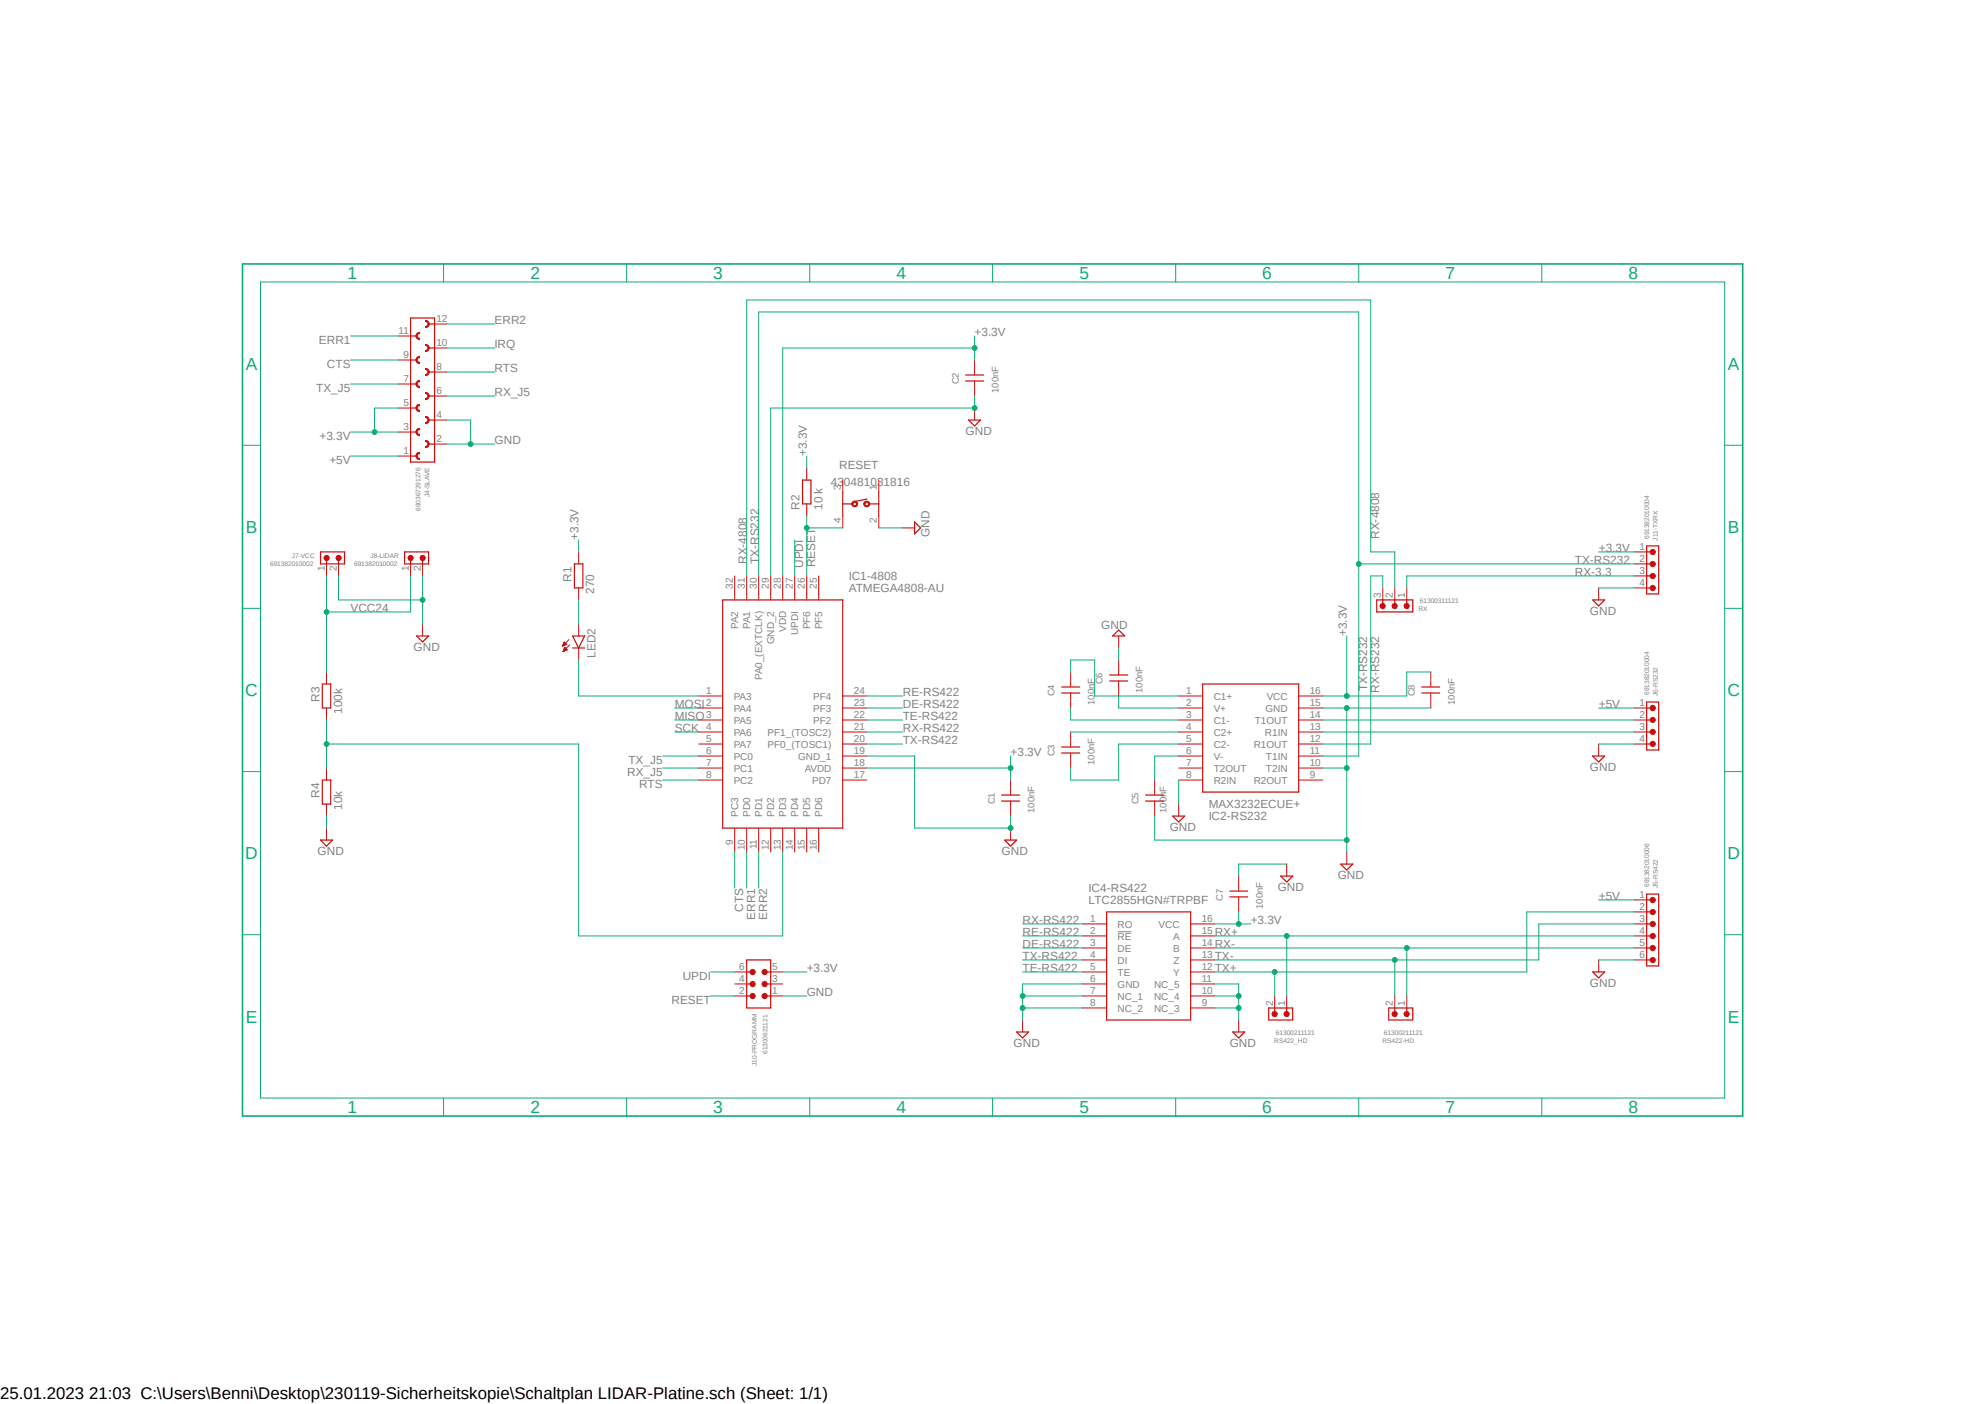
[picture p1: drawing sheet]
<svg xmlns="http://www.w3.org/2000/svg" width="420mm" height="297mm" viewBox="0 0 420 297" stroke-linecap="round" stroke-linejoin="round" font-family="sans-serif">
<path d="M51 55.5l318.1 181M369.1 55.5l-318.1 181" fill="none" stroke="#fff" stroke-width=".21"/>
<path d="M236.5 197.1h2.9" fill="none" stroke="#808080" stroke-width=".21"/>
<g fill="none" stroke="#c90d0c" stroke-width=".25">
<path d="M204.3 79.3h3.8M204.3 80.6h3.8M204.9 88.9h2.6l-1.3 1.2zM121.5 119.3h1.8v5.1h-1.8zM169.8 101.6h1.8v5h-1.8zM178.3 104.1v5M178.3 106.6h2M183.4 105.6l-2.8 .5M183.9 106.6h2M185.9 104.1v5M193.5 110.4l1.3 1.3-1.3 1.2zM121.2 134.5h2.5l-1.3 2.6z"/>
<path d="M121.2 137.1h2.5M152.9 126.9h25.4v48.3h-25.4zM224.6 158h3.8M224.6 159.3h3.8M224.6 145.3h3.8M224.6 146.6h3.8M234.8 142.8h3.8M234.8 144.1h3.8M254.5 144.7h20.3v22.9h-20.3zM337 159.9h2.5l-1.3 1.3zM211.9 168.2h3.8M211.9 169.5h3.8"/>
<path d="M212.6 177.7h2.5l-1.3 1.3zM242.4 168.2h3.8M242.4 169.5h3.8M283.7 182.8h2.5l-1.3 1.3zM337 205.6h2.5l-1.3 1.3z"/>
</g>
<g fill="none" stroke="#c90d0c" stroke-width=".21">
<path d="M206.2 76.2v3.1M170.7 99v2.6M206.2 80.6v3.2M206.2 86.3v2.6M122.4 116.8v2.5M170.7 106.6v2.5M178.3 101.6v2.5M178.3 109.1v2.6M185.9 101.6v2.5M185.9 109.1v2.6M191 111.7h2.5M119 136.7h.1"/>
<path d="M119 136.6h.3M119.1 136.5h.4M119.1 136.4h.6M119.1 137.8h.1M119.2 136.3h.7M119.2 137.8h.2M119.2 136.2h.6M119.2 137.6h.4M119.3 136.1h.4M119.3 137.5h.5M119.3 136.1h.3M119.3 136h.2"/>
<path d="M119.3 137.5h.7M119.3 135.9h.1M119.3 137.4h.6M119.4 137.3h.4M119.4 137.2h.4M119.4 137.1h.3M119.5 137h.1M119.9 136.3l-.5-.5-.4 .9M119.9 136.3l-.9 .4M120 137.5l-.5-.6-.4 .9M120 137.5l-.9 .3M120.4 135.3l-1.4 1.4"/>
<path d="M120.5 136.4l-1.4 1.4M122.4 124.4v2.5M122.4 132v2.5M122.4 137.1v2.5M155.4 121.8v5.1M158 121.8v5.1M160.5 121.8v5.1M163.1 121.8v5.1M165.6 121.8v5.1M168.1 121.8v5.1M170.7 121.8v5.1M173.2 121.8v5.1"/>
<path d="M236.7 139.6v3.2M147.8 147.2h5.1M147.8 149.8h5.1M147.8 152.3h5.1M147.8 154.9h5.1M147.8 157.4h5.1M147.8 159.9h5.1M178.3 147.2h5.1M178.3 149.8h5.1M178.3 152.3h5.1M178.3 154.9h5.1M178.3 157.4h5.1"/>
<path d="M178.3 159.9h5.1M226.5 142.2v3.1M226.5 146.6v3.2M226.5 154.9v3.1M226.5 159.3v3.2M236.7 144.1v3.1M249.4 147.2h5.1M249.4 149.8h5.1M249.4 152.3h5.1M249.4 154.9h5.1M249.4 157.4h5.1M249.4 159.9h5.1"/>
<path d="M274.8 147.2h5.1M274.8 149.8h5.1M274.8 152.3h5.1M274.8 154.9h5.1M274.8 157.4h5.1M274.8 159.9h5.1M338.2 157.4v2.5M147.8 162.5h5.1M147.8 165h5.1M155.4 175.2v5.1M158 175.2v5.1M160.5 175.2v5.1"/>
<path d="M163.1 175.2v5.1M165.6 175.2v5.1M168.1 175.2v5.1M170.7 175.2v5.1M173.2 175.2v5.1M178.3 162.5h5.1M178.3 165h5.1M213.8 165v3.1M213.8 169.5v3.1M213.8 175.2v2.5M244.3 165v3.1M244.3 169.5v3.1"/>
<path d="M249.4 162.5h5.1M249.4 165h5.1M274.8 162.5h5.1M274.8 165h5.1M284.9 180.3v2.5M338.2 203.1v2.5"/>
</g>
<path d="M180.3 106.3a.64 .64 0 0 1 1-.1 .64 .64 0 0 1-.2 1 .64 .64 0 0 1-.9-.6h.3l.1-.3a.37 .37 0 0 1 .5 .1 .37 .37 0 0 1-.1 .5h-.4l-.1-.3h-.3z" fill-rule="evenodd" fill="#c90d0c"/>
<path d="M180.3 106.3a.64 .64 0 0 1 1-.1 .64 .64 0 0 1-.2 1 .64 .64 0 0 1-.9-.6h.3l.1-.3a.37 .37 0 0 1 .5 .1 .37 .37 0 0 1-.1 .5h-.4l-.1-.3h-.3z" fill="none" stroke="#c90d0c" stroke-width=".21"/>
<path d="M182.8 106.3a.64 .64 0 0 1 1.1-.1 .64 .64 0 0 1-.3 1 .64 .64 0 0 1-.8-.6h.2l.2-.3a.37 .37 0 0 1 .5 .1 .37 .37 0 0 1-.1 .5h-.4l-.2-.3h-.2z" fill-rule="evenodd" fill="#c90d0c"/>
<path d="M182.8 106.3a.64 .64 0 0 1 1.1-.1 .64 .64 0 0 1-.3 1 .64 .64 0 0 1-.8-.6h.2l.2-.3a.37 .37 0 0 1 .5 .1 .37 .37 0 0 1-.1 .5h-.4l-.2-.3h-.2zM269.7 210.7v2.5M272.2 210.7v2.5" fill="none" stroke="#c90d0c" stroke-width=".21"/>
<path d="M268.4 213.2h5.1v2.6h-5.1zM269.7 213.2v1.3M272.2 213.2v1.3" fill="none" stroke="#c90d0c" stroke-width=".25"/>
<circle cx="272.2" cy="214.5" r=".57" fill="#c90d0c"/>
<circle cx="272.2" cy="214.5" r=".57" fill="none" stroke="#c90d0c" stroke-width=".21"/>
<circle cx="269.7" cy="214.5" r=".57" fill="#c90d0c"/>
<g fill="none" stroke="#c90d0c" stroke-width=".21">
<path d="M295.1 210.7v2.5M297.6 210.7v2.5"/>
<circle cx="269.7" cy="214.5" r=".57"/>
</g>
<path d="M293.8 213.2h5.1v2.6h-5.1zM295.1 213.2v1.3M297.6 213.2v1.3" fill="none" stroke="#c90d0c" stroke-width=".25"/>
<circle cx="297.6" cy="214.5" r=".57" fill="#c90d0c"/>
<circle cx="297.6" cy="214.5" r=".57" fill="none" stroke="#c90d0c" stroke-width=".21"/>
<circle cx="295.1" cy="214.5" r=".57" fill="#c90d0c"/>
<g fill="none" stroke="#c90d0c" stroke-width=".21">
<path d="M155.4 210.7h2.6M155.4 208.2h2.6M155.4 205.6h2.6M163.1 210.7h2.5M163.1 208.2h2.5M163.1 205.6h2.5"/>
<circle cx="295.1" cy="214.5" r=".57"/>
</g>
<path d="M158 203.1h5.1v10.1h-5.1zM158 210.7h1.3M158 208.2h1.3M158 205.6h1.3M161.8 210.7h1.3M161.8 208.2h1.3M161.8 205.6h1.3" fill="none" stroke="#c90d0c" stroke-width=".25"/>
<circle cx="161.8" cy="210.7" r=".57" fill="#c90d0c"/>
<circle cx="161.8" cy="210.7" r=".57" fill="none" stroke="#c90d0c" stroke-width=".21"/>
<circle cx="159.2" cy="210.7" r=".57" fill="#c90d0c"/>
<circle cx="159.2" cy="210.7" r=".57" fill="none" stroke="#c90d0c" stroke-width=".21"/>
<circle cx="161.8" cy="208.2" r=".57" fill="#c90d0c"/>
<circle cx="161.8" cy="208.2" r=".57" fill="none" stroke="#c90d0c" stroke-width=".21"/>
<circle cx="159.2" cy="208.2" r=".57" fill="#c90d0c"/>
<circle cx="159.2" cy="208.2" r=".57" fill="none" stroke="#c90d0c" stroke-width=".21"/>
<circle cx="161.8" cy="205.6" r=".57" fill="#c90d0c"/>
<circle cx="161.8" cy="205.6" r=".57" fill="none" stroke="#c90d0c" stroke-width=".21"/>
<circle cx="159.2" cy="205.6" r=".57" fill="#c90d0c"/>
<g fill="none" stroke="#c90d0c" stroke-width=".21">
<path d="M84.3 76.2h2.6M84.3 71.1h2.6M91.9 78.7h2.6M91.9 73.6h2.6M91.9 68.5h2.6M84.3 96.5h2.6M84.3 91.4h2.6M84.3 86.3h2.6M84.3 81.2h2.6M91.9 93.9h2.6M91.9 88.9h2.6M91.9 83.8h2.6"/>
<path d="M338.2 124.4v2.5M249.4 170.1v2.5M262.1 185.3v3.2M262.1 189.7v3.2"/>
<circle cx="159.2" cy="205.6" r=".57"/>
</g>
<path d="M86.9 67.3h5v30.4h-5zM337 126.9h2.5l-1.3 1.3zM248.1 172.6h2.6l-1.3 1.3zM260.2 188.5h3.8M260.2 189.7h3.8" fill="none" stroke="#c90d0c" stroke-width=".25"/>
<path d="M90 72.9a.76 .76 0 0 1 .8 .7h-.2a.45 .45 0 0 0-.6-.5z" fill-rule="evenodd" fill="#c90d0c"/>
<path d="M90 72.9a.76 .76 0 0 1 .8 .7h-.2a.45 .45 0 0 0-.6-.5z" fill="none" stroke="#c90d0c" stroke-width=".21"/>
<path d="M90 74.1l.4-.1 .2-.4h.2a.76 .76 0 0 1-.8 .8z" fill-rule="evenodd" fill="#c90d0c"/>
<path d="M90 74.1l.4-.1 .2-.4h.2a.76 .76 0 0 1-.8 .8z" fill="none" stroke="#c90d0c" stroke-width=".21"/>
<path d="M90.7 73.6h1.2" fill="none" stroke="#c90d0c" stroke-width=".25"/>
<path d="M88 76.2h.3l.1 .3 .4 .2v.2a.76 .76 0 0 1-.8-.7z" fill-rule="evenodd" fill="#c90d0c"/>
<path d="M88 76.2h.3l.1 .3 .4 .2v.2a.76 .76 0 0 1-.8-.7z" fill="none" stroke="#c90d0c" stroke-width=".21"/>
<path d="M88.1 75.7l.7-.3v.2l-.4 .2-.1 .4h-.3z" fill-rule="evenodd" fill="#c90d0c"/>
<path d="M88.1 75.7l.7-.3v.2l-.4 .2-.1 .4h-.3z" fill="none" stroke="#c90d0c" stroke-width=".21"/>
<path d="M86.9 76.2h1.2" fill="none" stroke="#c90d0c" stroke-width=".25"/>
<path d="M88 71.1h.3v.2l.5 .3v.2a.76 .76 0 0 1-.8-.7z" fill-rule="evenodd" fill="#c90d0c"/>
<path d="M88 71.1h.3v.2l.5 .3v.2a.76 .76 0 0 1-.8-.7z" fill="none" stroke="#c90d0c" stroke-width=".21"/>
<path d="M88.1 70.7l.7-.4v.3l-.4 .1-.1 .4h-.3z" fill-rule="evenodd" fill="#c90d0c"/>
<path d="M88.1 70.7l.7-.4v.3l-.4 .1-.1 .4h-.3z" fill="none" stroke="#c90d0c" stroke-width=".21"/>
<path d="M86.9 71.1h1.2" fill="none" stroke="#c90d0c" stroke-width=".25"/>
<path d="M90 67.8a.76 .76 0 0 1 .8 .7h-.2a.45 .45 0 0 0-.6-.5z" fill-rule="evenodd" fill="#c90d0c"/>
<path d="M90 67.8a.76 .76 0 0 1 .8 .7h-.2a.45 .45 0 0 0-.6-.5z" fill="none" stroke="#c90d0c" stroke-width=".21"/>
<path d="M90 69l.4-.1 .2-.4h.2a.76 .76 0 0 1-.8 .8z" fill-rule="evenodd" fill="#c90d0c"/>
<path d="M90 69l.4-.1 .2-.4h.2a.76 .76 0 0 1-.8 .8z" fill="none" stroke="#c90d0c" stroke-width=".21"/>
<path d="M90.7 68.5h1.2" fill="none" stroke="#c90d0c" stroke-width=".25"/>
<path d="M90 77.9a.76 .76 0 0 1 .8 .8h-.2a.45 .45 0 0 0-.6-.5z" fill-rule="evenodd" fill="#c90d0c"/>
<path d="M90 77.9a.76 .76 0 0 1 .8 .8h-.2a.45 .45 0 0 0-.6-.5z" fill="none" stroke="#c90d0c" stroke-width=".21"/>
<path d="M90 79.2l.4-.2 .2-.3h.2a.76 .76 0 0 1-.8 .8z" fill-rule="evenodd" fill="#c90d0c"/>
<path d="M90 79.2l.4-.2 .2-.3h.2a.76 .76 0 0 1-.8 .8z" fill="none" stroke="#c90d0c" stroke-width=".21"/>
<path d="M90.7 78.7h1.2" fill="none" stroke="#c90d0c" stroke-width=".25"/>
<path d="M88 81.2h.3l.1 .4 .4 .1v.3a.76 .76 0 0 1-.8-.8z" fill-rule="evenodd" fill="#c90d0c"/>
<path d="M88 81.2h.3l.1 .4 .4 .1v.3a.76 .76 0 0 1-.8-.8z" fill="none" stroke="#c90d0c" stroke-width=".21"/>
<path d="M88.1 80.8l.7-.3v.2l-.4 .2-.1 .3h-.3z" fill-rule="evenodd" fill="#c90d0c"/>
<path d="M88.1 80.8l.7-.3v.2l-.4 .2-.1 .3h-.3z" fill="none" stroke="#c90d0c" stroke-width=".21"/>
<path d="M86.9 81.2h1.2" fill="none" stroke="#c90d0c" stroke-width=".25"/>
<path d="M90 83a.76 .76 0 0 1 .8 .8h-.2a.45 .45 0 0 0-.6-.5z" fill-rule="evenodd" fill="#c90d0c"/>
<path d="M90 83a.76 .76 0 0 1 .8 .8h-.2a.45 .45 0 0 0-.6-.5z" fill="none" stroke="#c90d0c" stroke-width=".21"/>
<path d="M90 84.3l.4-.2 .2-.3h.2a.76 .76 0 0 1-.8 .7z" fill-rule="evenodd" fill="#c90d0c"/>
<path d="M90 84.3l.4-.2 .2-.3h.2a.76 .76 0 0 1-.8 .7z" fill="none" stroke="#c90d0c" stroke-width=".21"/>
<path d="M90.7 83.8h1.2" fill="none" stroke="#c90d0c" stroke-width=".25"/>
<path d="M88 86.3h.3l.1 .4 .4 .1v.3a.76 .76 0 0 1-.8-.8z" fill-rule="evenodd" fill="#c90d0c"/>
<path d="M88 86.3h.3l.1 .4 .4 .1v.3a.76 .76 0 0 1-.8-.8z" fill="none" stroke="#c90d0c" stroke-width=".21"/>
<path d="M88.3 85.6h.5v.2l-.4 .1-.1 .4h-.3z" fill-rule="evenodd" fill="#c90d0c"/>
<path d="M88.3 85.6h.5v.2l-.4 .1-.1 .4h-.3z" fill="none" stroke="#c90d0c" stroke-width=".21"/>
<path d="M86.9 86.3h1.2" fill="none" stroke="#c90d0c" stroke-width=".25"/>
<path d="M90 88.1a.68 .68 0 0 1 .8 .8h-.2a.45 .45 0 0 0-.6-.6z" fill-rule="evenodd" fill="#c90d0c"/>
<path d="M90 88.1a.68 .68 0 0 1 .8 .8h-.2a.45 .45 0 0 0-.6-.6z" fill="none" stroke="#c90d0c" stroke-width=".21"/>
<path d="M90 89.4l.4-.2 .2-.3h.2a.76 .76 0 0 1-.8 .7z" fill-rule="evenodd" fill="#c90d0c"/>
<path d="M90 89.4l.4-.2 .2-.3h.2a.76 .76 0 0 1-.8 .7z" fill="none" stroke="#c90d0c" stroke-width=".21"/>
<path d="M90.7 88.9h1.2" fill="none" stroke="#c90d0c" stroke-width=".25"/>
<path d="M88 91.4h.3l.1 .3 .4 .2v.3a.76 .76 0 0 1-.8-.8z" fill-rule="evenodd" fill="#c90d0c"/>
<path d="M88 91.4h.3l.1 .3 .4 .2v.3a.76 .76 0 0 1-.8-.8z" fill="none" stroke="#c90d0c" stroke-width=".21"/>
<path d="M88.1 90.9l.7-.3v.3l-.4 .1-.1 .4h-.3z" fill-rule="evenodd" fill="#c90d0c"/>
<path d="M88.1 90.9l.7-.3v.3l-.4 .1-.1 .4h-.3z" fill="none" stroke="#c90d0c" stroke-width=".21"/>
<path d="M86.9 91.4h1.2" fill="none" stroke="#c90d0c" stroke-width=".25"/>
<path d="M90 93.2a.68 .68 0 0 1 .8 .7h-.2a.45 .45 0 0 0-.6-.5z" fill-rule="evenodd" fill="#c90d0c"/>
<path d="M90 93.2a.68 .68 0 0 1 .8 .7h-.2a.45 .45 0 0 0-.6-.5z" fill="none" stroke="#c90d0c" stroke-width=".21"/>
<path d="M90 94.4l.4-.1 .2-.4h.2a.76 .76 0 0 1-.8 .8z" fill-rule="evenodd" fill="#c90d0c"/>
<path d="M90 94.4l.4-.1 .2-.4h.2a.76 .76 0 0 1-.8 .8z" fill="none" stroke="#c90d0c" stroke-width=".21"/>
<path d="M90.7 93.9h1.2" fill="none" stroke="#c90d0c" stroke-width=".25"/>
<path d="M88 96.5h.3l.1 .3 .4 .2v.2a.76 .76 0 0 1-.8-.7z" fill-rule="evenodd" fill="#c90d0c"/>
<path d="M88 96.5h.3l.1 .3 .4 .2v.2a.76 .76 0 0 1-.8-.7z" fill="none" stroke="#c90d0c" stroke-width=".21"/>
<path d="M88.1 96l.7-.3v.3l-.4 .1-.1 .4h-.3z" fill-rule="evenodd" fill="#c90d0c"/>
<path d="M88.1 96l.7-.3v.3l-.4 .1-.1 .4h-.3zM86.9 119.3v2.5M89.4 119.3v2.5" fill="none" stroke="#c90d0c" stroke-width=".21"/>
<path d="M86.9 96.5h1.2M85.6 116.8h5.1v2.5h-5.1zM86.9 118v1.3M89.4 118v1.3" fill="none" stroke="#c90d0c" stroke-width=".25"/>
<circle cx="86.9" cy="118" r=".57" fill="#c90d0c"/>
<circle cx="86.9" cy="118" r=".57" fill="none" stroke="#c90d0c" stroke-width=".21"/>
<circle cx="89.4" cy="118" r=".57" fill="#c90d0c"/>
<g fill="none" stroke="#c90d0c" stroke-width=".21">
<path d="M69.1 119.3v2.5M71.6 119.3v2.5"/>
<circle cx="89.4" cy="118" r=".57"/>
</g>
<path d="M67.8 116.8h5.1v2.5h-5.1zM69.1 118v1.3M71.6 118v1.3" fill="none" stroke="#c90d0c" stroke-width=".25"/>
<circle cx="69.1" cy="118" r=".57" fill="#c90d0c"/>
<circle cx="69.1" cy="118" r=".57" fill="none" stroke="#c90d0c" stroke-width=".21"/>
<circle cx="71.6" cy="118" r=".57" fill="#c90d0c"/>
<g fill="none" stroke="#c90d0c" stroke-width=".21">
<path d="M345.9 116.8h2.5M345.9 119.3h2.5M345.9 121.8h2.5M345.9 124.4h2.5"/>
<circle cx="71.6" cy="118" r=".57"/>
</g>
<path d="M348.4 115.5h2.5v10.1h-2.5zM348.4 116.8h1.3M348.4 119.3h1.3M348.4 121.8h1.3M348.4 124.4h1.3" fill="none" stroke="#c90d0c" stroke-width=".25"/>
<circle cx="349.7" cy="116.8" r=".57" fill="#c90d0c"/>
<circle cx="349.7" cy="116.8" r=".57" fill="none" stroke="#c90d0c" stroke-width=".21"/>
<circle cx="349.7" cy="119.3" r=".57" fill="#c90d0c"/>
<circle cx="349.7" cy="119.3" r=".57" fill="none" stroke="#c90d0c" stroke-width=".21"/>
<circle cx="349.7" cy="121.9" r=".57" fill="#c90d0c"/>
<circle cx="349.7" cy="121.9" r=".57" fill="none" stroke="#c90d0c" stroke-width=".21"/>
<circle cx="349.7" cy="124.4" r=".57" fill="#c90d0c"/>
<g fill="none" stroke="#c90d0c" stroke-width=".21">
<path d="M345.9 190.4h2.5M345.9 192.9h2.5M345.9 195.5h2.5M345.9 198h2.5M345.9 200.5h2.5M345.9 203.1h2.5"/>
<circle cx="349.7" cy="124.4" r=".57"/>
</g>
<path d="M348.4 189.1h2.5v15.2h-2.5zM348.4 190.4h1.3M348.4 192.9h1.3M348.4 195.5h1.3M348.4 198h1.3M348.4 200.5h1.3M348.4 203.1h1.3" fill="none" stroke="#c90d0c" stroke-width=".25"/>
<circle cx="349.7" cy="190.4" r=".57" fill="#c90d0c"/>
<circle cx="349.7" cy="190.4" r=".57" fill="none" stroke="#c90d0c" stroke-width=".21"/>
<circle cx="349.7" cy="192.9" r=".57" fill="#c90d0c"/>
<circle cx="349.7" cy="192.9" r=".57" fill="none" stroke="#c90d0c" stroke-width=".21"/>
<circle cx="349.7" cy="195.5" r=".57" fill="#c90d0c"/>
<circle cx="349.7" cy="195.5" r=".57" fill="none" stroke="#c90d0c" stroke-width=".21"/>
<circle cx="349.7" cy="198" r=".57" fill="#c90d0c"/>
<circle cx="349.7" cy="198" r=".57" fill="none" stroke="#c90d0c" stroke-width=".21"/>
<circle cx="349.7" cy="200.6" r=".57" fill="#c90d0c"/>
<circle cx="349.7" cy="200.6" r=".57" fill="none" stroke="#c90d0c" stroke-width=".21"/>
<circle cx="349.7" cy="203.1" r=".57" fill="#c90d0c"/>
<g fill="none" stroke="#c90d0c" stroke-width=".21">
<path d="M345.9 149.8h2.5M345.9 152.3h2.5M345.9 154.9h2.5M345.9 157.4h2.5"/>
<circle cx="349.7" cy="203.1" r=".57"/>
</g>
<path d="M348.4 148.5h2.5v10.2h-2.5zM348.4 149.8h1.3M348.4 152.3h1.3M348.4 154.9h1.3M348.4 157.4h1.3" fill="none" stroke="#c90d0c" stroke-width=".25"/>
<circle cx="349.7" cy="149.8" r=".58" fill="#c90d0c"/>
<circle cx="349.7" cy="149.8" r=".58" fill="none" stroke="#c90d0c" stroke-width=".21"/>
<circle cx="349.7" cy="152.3" r=".57" fill="#c90d0c"/>
<circle cx="349.7" cy="152.3" r=".57" fill="none" stroke="#c90d0c" stroke-width=".21"/>
<circle cx="349.7" cy="154.8" r=".57" fill="#c90d0c"/>
<circle cx="349.7" cy="154.8" r=".57" fill="none" stroke="#c90d0c" stroke-width=".21"/>
<circle cx="349.7" cy="157.4" r=".57" fill="#c90d0c"/>
<g fill="none" stroke="#c90d0c" stroke-width=".21">
<path d="M236.7 134.5v2.6M292.6 124.4v2.5M295.1 124.4v2.5M297.6 124.4v2.5M302.7 142.2v3.1M302.7 146.6v3.2M229.1 195.5h5M229.1 198h5M251.9 195.5h5.1M251.9 198h5.1M272.2 182.8v2.5M216.4 215.8v2.5"/>
<path d="M229.1 200.5h5M229.1 203.1h5M229.1 205.6h5M229.1 208.2h5M229.1 210.7h5M229.1 213.2h5M251.9 200.5h5.1M251.9 203.1h5.1M251.9 205.6h5.1M251.9 208.2h5.1M251.9 210.7h5.1M251.9 213.2h5.1"/>
<path d="M262.1 215.8v2.5"/>
<circle cx="349.7" cy="157.4" r=".57"/>
</g>
<path d="M236.7 133.3l1.3 1.2h-2.6zM291.3 126.9h7.6v2.6h-7.6zM292.6 126.9v1.3M295.1 126.9v1.3M297.6 126.9v1.3M300.8 145.3h3.8M300.8 146.6h3.8M234.1 192.9h17.8v22.9h-17.8zM271 185.3h2.5l-1.3 1.3zM215.1 218.3h2.5l-1.2 1.3zM260.8 218.3h2.6l-1.3 1.3z" fill="none" stroke="#c90d0c" stroke-width=".25"/>
<circle cx="297.6" cy="128.2" r=".57" fill="#c90d0c"/>
<circle cx="297.6" cy="128.2" r=".57" fill="none" stroke="#c90d0c" stroke-width=".21"/>
<circle cx="295.1" cy="128.2" r=".57" fill="#c90d0c"/>
<circle cx="295.1" cy="128.2" r=".57" fill="none" stroke="#c90d0c" stroke-width=".21"/>
<circle cx="292.5" cy="128.2" r=".57" fill="#c90d0c"/>
<g fill="none" stroke="#c90d0c" stroke-width=".21">
<path d="M89.4 132v2.5M69.1 142.2v2.5M69.1 149.8v2.5M69.1 162.5v2.5M69.1 170.1v2.5M69.1 175.2v2.5"/>
<circle cx="292.5" cy="128.2" r=".57"/>
</g>
<path d="M88.1 134.5h2.6l-1.3 1.3zM68.2 144.7h1.8v5.1h-1.8zM67.8 177.7h2.6l-1.3 1.3zM68.2 165h1.8v5.1h-1.8z" fill="none" stroke="#c90d0c" stroke-width=".25"/>
<path d="M51.3 55.8h317.4v180.3h-317.4z" fill="none" stroke="#0dab76" stroke-width=".34"/>
<g fill="none" stroke="#0dab76" stroke-width=".21">
<path d="M55.1 59.6h309.8v172.7h-309.8zM93.9 55.8v3.8M132.6 55.8v3.8M171.3 55.8v3.8M210 55.8v3.8M248.8 55.8v3.8M287.5 55.8v3.8M326.2 55.8v3.8M94.5 68.5h10.1M51.3 94.2h3.8M74.2 96.5h10.1M364.9 94.2h3.8"/>
<path d="M51.3 128.7h3.8M122.4 126.9v5.1M364.9 128.7h3.8M183.4 154.9h7.6M183.4 157.4h7.6M226.5 154.9h22.9M226.5 142.2v-2.6h5.1v7.6h17.8M226.5 149.8v2.5h22.9M236.7 147.2v2.6h12.7M249.4 157.4h-12.7v7.6h-10.2v-2.5M249.4 159.9h-5.1v5.1M338.2 149.8h7.7"/>
<path d="M51.3 163.2h3.8M213.8 162.5v2.5M364.9 163.2h3.8M51.3 197.7h3.8M160.5 180.3v7.6M216.4 195.5h12.7M338.2 190.4h7.7M364.9 197.7h3.8M216.4 203.1h12.7M93.9 232.3v3.8M132.6 232.3v3.8M171.3 232.3v3.8"/>
<path d="M210 232.3v3.8M248.8 232.3v3.8M287.5 232.3v3.8M326.2 232.3v3.8"/>
</g>
<circle cx="213.8" cy="162.5" r=".51" fill="#0dab76"/>
<g fill="none" stroke="#0dab76" stroke-width=".21">
<path d="M213.8 159.9v2.6h-30.4"/>
<circle cx="213.8" cy="162.5" r=".51"/>
</g>
<circle cx="206.2" cy="73.6" r=".51" fill="#0dab76"/>
<g fill="none" stroke="#0dab76" stroke-width=".21">
<path d="M206.2 71.1v5.1M206.2 73.6h-40.6v48.2M284.9 134.5v12.7M279.9 147.2h17.7"/>
<circle cx="206.2" cy="73.6" r=".51"/>
</g>
<circle cx="284.9" cy="147.2" r=".51" fill="#0dab76"/>
<g fill="none" stroke="#0dab76" stroke-width=".21">
<path d="M74.2 91.4h10.1M84.3 86.3h-5.1v5.1M170.7 96.5v2.5M302.7 142.2h-5.1v5M165.6 205.6h5.1"/>
<circle cx="284.9" cy="147.2" r=".51"/>
</g>
<circle cx="79.2" cy="91.4" r=".51" fill="#0dab76"/>
<g fill="none" stroke="#0dab76" stroke-width=".21">
<path d="M338.2 116.8h7.7M257 195.5h7.6M262.1 192.9v2.6"/>
<circle cx="79.2" cy="91.4" r=".51"/>
</g>
<circle cx="262.1" cy="195.5" r=".51" fill="#0dab76"/>
<g fill="none" stroke="#0dab76" stroke-width=".21">
<path d="M74.2 76.2h10.1M74.2 71.1h10.1M94.5 78.7h10.1M94.5 73.6h10.1M74.2 81.2h10.1M94.5 83.8h10.1M122.4 114.2v2.6M140.2 159.9h7.6M140.2 162.5h7.6M140.2 165h7.6M155.4 180.3v7.6M158 180.3v7.6"/>
<path d="M323 192.9v12.7h-66M269.7 205.6v5.1"/>
<circle cx="262.1" cy="195.5" r=".51"/>
</g>
<circle cx="269.7" cy="205.6" r=".51" fill="#0dab76"/>
<g fill="none" stroke="#0dab76" stroke-width=".21">
<path d="M257 198h88.9M272.2 198v12.7M323 192.9h22.9"/>
<circle cx="269.7" cy="205.6" r=".51"/>
</g>
<circle cx="272.2" cy="198" r=".51" fill="#0dab76"/>
<g fill="none" stroke="#0dab76" stroke-width=".21">
<path d="M279.9 149.8h5v30.5M244.3 172.6v5.1h40.6"/>
<circle cx="272.2" cy="198" r=".51"/>
</g>
<circle cx="284.9" cy="177.7" r=".51" fill="#0dab76"/>
<g fill="none" stroke="#0dab76" stroke-width=".21">
<path d="M284.9 149.8h17.8"/>
<circle cx="284.9" cy="177.7" r=".51"/>
</g>
<circle cx="284.9" cy="149.8" r=".51" fill="#0dab76"/>
<g fill="none" stroke="#0dab76" stroke-width=".21">
<path d="M279.9 162.5h5"/>
<circle cx="284.9" cy="149.8" r=".51"/>
</g>
<circle cx="284.9" cy="162.5" r=".51" fill="#0dab76"/>
<g fill="none" stroke="#0dab76" stroke-width=".21">
<path d="M183.4 159.9h10.1v15.3h20.3v-2.6"/>
<circle cx="284.9" cy="162.5" r=".51"/>
</g>
<circle cx="213.8" cy="175.2" r=".51" fill="#0dab76"/>
<g fill="none" stroke="#0dab76" stroke-width=".21">
<path d="M206.2 83.8v2.5h-43.1v35.5"/>
<circle cx="213.8" cy="175.2" r=".51"/>
</g>
<circle cx="206.2" cy="86.3" r=".51" fill="#0dab76"/>
<g fill="none" stroke="#0dab76" stroke-width=".21">
<path d="M94.5 88.9h5.1v5M94.5 93.9h10.1M185.9 111.7h5.1M165.6 210.7h5.1M338.2 203.1h7.7"/>
<circle cx="206.2" cy="86.3" r=".51"/>
</g>
<circle cx="99.6" cy="93.9" r=".51" fill="#0dab76"/>
<g fill="none" stroke="#0dab76" stroke-width=".21">
<path d="M338.2 124.4h7.7M338.2 157.4h7.7M249.4 165v5.1M272.2 182.8h-10.1v2.5M216.4 213.2h12.7M229.1 210.7h-12.7v5.1"/>
<circle cx="99.6" cy="93.9" r=".51"/>
</g>
<circle cx="216.4" cy="213.2" r=".51" fill="#0dab76"/>
<g fill="none" stroke="#0dab76" stroke-width=".21">
<path d="M229.1 208.2h-12.7v2.5"/>
<circle cx="216.4" cy="213.2" r=".51"/>
</g>
<circle cx="216.4" cy="210.7" r=".51" fill="#0dab76"/>
<g fill="none" stroke="#0dab76" stroke-width=".21">
<path d="M257 208.2h5.1v7.6M257 210.7h5.1"/>
<circle cx="216.4" cy="210.7" r=".51"/>
</g>
<circle cx="262.1" cy="210.7" r=".51" fill="#0dab76"/>
<g fill="none" stroke="#0dab76" stroke-width=".21">
<path d="M257 213.2h5.1"/>
<circle cx="262.1" cy="210.7" r=".51"/>
</g>
<circle cx="262.1" cy="213.2" r=".51" fill="#0dab76"/>
<g fill="none" stroke="#0dab76" stroke-width=".21">
<path d="M71.6 121.8v5.1h17.8M89.4 121.8v10.2M236.7 137.1v2.5"/>
<circle cx="262.1" cy="213.2" r=".51"/>
</g>
<circle cx="89.4" cy="126.9" r=".51" fill="#0dab76"/>
<g fill="none" stroke="#0dab76" stroke-width=".21">
<path d="M69.1 172.6v2.6M257 203.1h68.6M295.1 203.1v7.6"/>
<circle cx="89.4" cy="126.9" r=".51"/>
</g>
<circle cx="295.1" cy="203.1" r=".51" fill="#0dab76"/>
<g fill="none" stroke="#0dab76" stroke-width=".21">
<path d="M345.9 195.5h-20.3v7.6M257 200.5h88.9M297.6 200.5v10.2"/>
<circle cx="295.1" cy="203.1" r=".51"/>
</g>
<circle cx="297.6" cy="200.5" r=".51" fill="#0dab76"/>
<g fill="none" stroke="#0dab76" stroke-width=".21">
<path d="M170.7 109.1v12.7M170.7 111.7h7.6M142.7 152.3h5.1M142.7 154.9h5.1M150.4 210.7h5"/>
<circle cx="297.6" cy="200.5" r=".51"/>
</g>
<circle cx="170.7" cy="111.7" r=".51" fill="#0dab76"/>
<g fill="none" stroke="#0dab76" stroke-width=".21">
<path d="M287.5 119.3h58.4M158 121.8v-58.3h132v53.3h5.1v7.6M160.5 121.8v-55.8h127v93.9h-7.6M142.7 149.8h5.1M279.9 154.9h66M279.9 152.3h66"/>
<circle cx="170.7" cy="111.7" r=".51"/>
</g>
<circle cx="287.5" cy="119.3" r=".51" fill="#0dab76"/>
<g fill="none" stroke="#0dab76" stroke-width=".21">
<path d="M168.1 114.2v7.6M69.1 121.8v20.4M86.9 121.8v7.7h-17.8M122.4 139.6v7.6h25.4M292.6 124.4v-2.6h-2.6v35.6h-10.1M345.9 121.8h-48.3v2.6M183.4 147.2h7.6M183.4 149.8h7.6M183.4 152.3h7.6M216.4 198h12.7M150.4 205.6h5M216.4 200.5h12.7"/>
<path d="M216.4 205.6h12.7"/>
<circle cx="287.5" cy="119.3" r=".51"/>
</g>
<circle cx="69.1" cy="129.5" r=".51" fill="#0dab76"/>
<g fill="none" stroke="#0dab76" stroke-width=".21">
<path d="M69.1 152.3v10.2"/>
<circle cx="69.1" cy="129.5" r=".51"/>
</g>
<circle cx="69.1" cy="157.4" r=".51" fill="#0dab76"/>
<g fill="none" stroke="#0dab76" stroke-width=".21">
<path d="M69.1 157.4h53.3v40.6h43.2v-17.7"/>
<circle cx="69.1" cy="157.4" r=".51"/>
</g>
<g font-size="3.7" fill="#0dab76">
<text x="73.5" y="59.1">1</text>
<text x="112.2" y="59.1">2</text>
<text x="150.9" y="59.1">3</text>
<text x="189.7" y="59.1">4</text>
<text x="228.4" y="59.1">5</text>
<text x="267.1" y="59.1">6</text>
<text x="305.8" y="59.1">7</text>
<text x="344.6" y="59.1">8</text>
<text x="52" y="78.2">A</text>
<text x="365.6" y="78.2">A</text>
<text x="52" y="112.7">B</text>
<text x="365.6" y="112.7">B</text>
<text x="51.9" y="147.3">C</text>
<text x="365.5" y="147.3">C</text>
<text x="51.9" y="181.8">D</text>
<text x="365.5" y="181.8">D</text>
<text x="52" y="216.3">E</text>
<text x="365.6" y="216.3">E</text>
<text x="73.5" y="235.5">1</text>
<text x="112.2" y="235.5">2</text>
<text x="150.9" y="235.5">3</text>
<text x="189.7" y="235.5">4</text>
<text x="228.4" y="235.5">5</text>
<text x="267.1" y="235.5">6</text>
<text x="305.8" y="235.5">7</text>
<text x="344.6" y="235.5">8</text>
</g>
<text font-size="3.6" x="0" y="296">25.01.2023 21:03 C:\Users\Benni\Desktop\230119-Sicherheitskopie\Schaltplan LIDAR-Platine.sch (Sheet: 1/1)</text>
<g font-size="2.5" fill="#808080">
<text x="104.6" y="68.5">ERR2</text>
<text x="206.2" y="71.1">+3.3V</text>
<text x="67.5" y="72.9">ERR1</text>
<text x="69.2" y="77.9">CTS</text>
<text x="104.6" y="73.6">IRQ</text>
<text x="66.9" y="83">TX_J5</text>
<text x="104.6" y="83.8">RX_J5</text>
<text x="104.6" y="78.7">RTS</text>
<text x="67.6" y="93.2">+3.3V</text>
<text x="104.6" y="93.9">GND</text>
<text x="204.3" y="92">GND</text>
<text x="69.7" y="98.3">+5V</text>
<text x="170.7" y="96.5" transform="rotate(-90 170.7 96.5)">+3.3V</text>
<text x="177.5" y="99.2">RESET</text>
<text x="169.2" y="107.9" transform="rotate(-90 169.2 107.9)">R2</text>
<text x="174" y="107.9" transform="rotate(-90 174 107.9)">10 k</text>
<text x="175.8" y="102.8">430481031816</text>
<text x="196.7" y="113.6" transform="rotate(-90 196.7 113.6)">GND</text>
<text x="122.4" y="114.2" transform="rotate(-90 122.4 114.2)">+3.3V</text>
<text x="158" y="119.3" transform="rotate(-90 158 119.3)">RX-4808</text>
<text x="160.5" y="119.3" transform="rotate(-90 160.5 119.3)">TX-RS232</text>
<text x="172.5" y="120" transform="rotate(-90 172.5 120)">RESET</text>
<text x="291.8" y="114" transform="rotate(-90 291.8 114)">RX-4808</text>
<text x="333.2" y="119.3">TX-RS232</text>
<text x="338.3" y="116.8">+3.3V</text>
<text x="120.9" y="123.1" transform="rotate(-90 120.9 123.1)">R1</text>
<text x="125.7" y="125.6" transform="rotate(-90 125.7 125.6)">270</text>
<text x="169.9" y="120.1" transform="rotate(-90 169.9 120.1)">UPDI</text>
<text x="179.6" y="125.3">ATMEGA4808-AU</text>
<text x="179.6" y="122.7">IC1-4808</text>
<text x="333.2" y="121.8">RX-3.3</text>
<text x="74.2" y="129.5">VCC24</text>
<text x="336.4" y="130.1">GND</text>
<text x="87.5" y="137.7">GND</text>
<text x="233" y="133.1">GND</text>
<text x="285" y="134.5" transform="rotate(-90 285 134.5)">+3.3V</text>
<text x="126" y="139.1" transform="rotate(-90 126 139.1)">LED2</text>
<text x="67.6" y="148.5" transform="rotate(-90 67.6 148.5)">R3</text>
<text x="142.7" y="149.8">MOSI</text>
<text x="191" y="147.2">RE-RS422</text>
<text x="191" y="149.8">DE-RS422</text>
<text x="289.3" y="146.2" transform="rotate(-90 289.3 146.2)">TX-RS232</text>
<text x="291.8" y="146.5" transform="rotate(-90 291.8 146.5)">RX-RS232</text>
<text x="338.3" y="149.8">+5V</text>
<text x="72.4" y="151" transform="rotate(-90 72.4 151)">100k</text>
<text x="142.7" y="152.3">MISO</text>
<text x="142.7" y="154.9">SCK</text>
<text x="191" y="154.9">RX-RS422</text>
<text x="191" y="152.3">TE-RS422</text>
<text x="133" y="161.7">TX_J5</text>
<text x="191" y="157.4">TX-RS422</text>
<text x="213.8" y="159.9">+3.3V</text>
<text x="132.7" y="164.3">RX_J5</text>
<text x="135.3" y="166.8">RTS</text>
<text x="336.4" y="163.1">GND</text>
<text x="67.6" y="168.8" transform="rotate(-90 67.6 168.8)">R4</text>
<text x="72.4" y="171.4" transform="rotate(-90 72.4 171.4)">10k</text>
<text x="255.7" y="171">MAX3232ECUE+</text>
<text x="255.7" y="173.5">IC2-RS232</text>
<text x="247.5" y="175.8">GND</text>
<text x="67.2" y="180.9">GND</text>
<text x="211.9" y="180.9">GND</text>
<text x="283" y="186">GND</text>
<text x="230.3" y="191.3">LTC2855HGN#TRPBF</text>
<text x="230.3" y="188.8">IC4-RS422</text>
<text x="270.3" y="188.5">GND</text>
<text x="338.3" y="190.4">+5V</text>
<text x="157.2" y="192.9" transform="rotate(-90 157.2 192.9)">CTS</text>
<text x="159.8" y="194.6" transform="rotate(-90 159.8 194.6)">ERR1</text>
<text x="162.3" y="194.6" transform="rotate(-90 162.3 194.6)">ERR2</text>
<text x="216.4" y="195.5">RX-RS422</text>
<text x="216.4" y="198">RE-RS422</text>
<text x="257" y="198">RX+</text>
<text x="264.6" y="195.5">+3.3V</text>
<text x="216.4" y="203.1">TX-RS422</text>
<text x="216.4" y="200.5">DE-RS422</text>
<text x="257" y="203.1">TX-</text>
<text x="257" y="200.5">RX-</text>
<text x="144.4" y="207.4">UPDI</text>
<text x="170.7" y="205.6">+3.3V</text>
<text x="216.4" y="205.6">TE-RS422</text>
<text x="257" y="205.6">TX+</text>
<text x="336.4" y="208.8">GND</text>
<text x="142.1" y="212.5">RESET</text>
<text x="170.7" y="210.7">GND</text>
<text x="214.5" y="221.5">GND</text>
<text x="260.2" y="221.5">GND</text>
</g>
<g font-size="2.1" fill="#808080">
<text x="84.3" y="70.7">11</text>
<text x="92.3" y="68.2">12</text>
<text x="85.3" y="75.8">9</text>
<text x="92.3" y="73.3">10</text>
<text x="85.3" y="80.9">7</text>
<text x="92.3" y="83.4">6</text>
<text x="92.3" y="78.3">8</text>
<text x="85.3" y="85.9">5</text>
<text x="92.3" y="88.5">4</text>
<text x="85.3" y="91">3</text>
<text x="92.3" y="93.6">2</text>
<text x="85.3" y="96.1">1</text>
<text x="177.9" y="103.7" transform="rotate(-90 177.9 103.7)">3</text>
<text x="185.5" y="103.7" transform="rotate(-90 185.5 103.7)">1</text>
<text x="177.9" y="110.7" transform="rotate(-90 177.9 110.7)">4</text>
<text x="185.5" y="110.7" transform="rotate(-90 185.5 110.7)">2</text>
<text x="346.9" y="116.4">1</text>
<text x="346.9" y="119">2</text>
<text x="68.7" y="120.9" transform="rotate(-90 68.7 120.9)">1</text>
<text x="71.3" y="120.9" transform="rotate(-90 71.3 120.9)">2</text>
<text x="86.5" y="120.9" transform="rotate(-90 86.5 120.9)">1</text>
<text x="89.1" y="120.9" transform="rotate(-90 89.1 120.9)">2</text>
<text x="155.1" y="124.6" transform="rotate(-90 155.1 124.6)">32</text>
<text x="157.6" y="124.6" transform="rotate(-90 157.6 124.6)">31</text>
<text x="160.1" y="124.6" transform="rotate(-90 160.1 124.6)">30</text>
<text x="162.7" y="124.6" transform="rotate(-90 162.7 124.6)">29</text>
<text x="165.2" y="124.6" transform="rotate(-90 165.2 124.6)">28</text>
<text x="167.8" y="124.6" transform="rotate(-90 167.8 124.6)">27</text>
<text x="170.3" y="124.6" transform="rotate(-90 170.3 124.6)">26</text>
<text x="172.8" y="124.6" transform="rotate(-90 172.8 124.6)">25</text>
<text x="346.9" y="121.5">3</text>
<text x="346.9" y="124">4</text>
<text x="292.2" y="126.6" transform="rotate(-90 292.2 126.6)">3</text>
<text x="294.7" y="126.6" transform="rotate(-90 294.7 126.6)">2</text>
<text x="297.3" y="126.6" transform="rotate(-90 297.3 126.6)">1</text>
<text x="156.2" y="133.1" transform="rotate(-90 156.2 133.1)">PA2</text>
<text x="158.7" y="133.1" transform="rotate(-90 158.7 133.1)">PA1</text>
<text x="163.8" y="136.3" transform="rotate(-90 163.8 136.3)">GND_2</text>
<text x="166.4" y="133.7" transform="rotate(-90 166.4 133.7)">VDD</text>
<text x="168.9" y="134.3" transform="rotate(-90 168.9 134.3)">UPDI</text>
<text x="171.4" y="133.1" transform="rotate(-90 171.4 133.1)">PF6</text>
<text x="174" y="133.1" transform="rotate(-90 174 133.1)">PF5</text>
<text x="161.3" y="143.9" transform="rotate(-90 161.3 143.9)">PA0_(EXTCLK)</text>
<text x="149.4" y="146.9">1</text>
<text x="149.4" y="149.4">2</text>
<text x="155.2" y="148">PA3</text>
<text x="172" y="148">PF4</text>
<text x="180.6" y="146.9">24</text>
<text x="180.6" y="149.4">23</text>
<text x="251" y="146.9">1</text>
<text x="251" y="149.4">2</text>
<text x="256.8" y="148">C1+</text>
<text x="268" y="148">VCC</text>
<text x="277.1" y="146.9">16</text>
<text x="277.1" y="149.4">15</text>
<text x="346.9" y="149.4">1</text>
<text x="149.4" y="152">3</text>
<text x="149.4" y="154.5">4</text>
<text x="155.2" y="150.5">PA4</text>
<text x="155.2" y="153.1">PA5</text>
<text x="155.2" y="155.6">PA6</text>
<text x="162.4" y="155.6">PF1_(TOSC2)</text>
<text x="172" y="150.5">PF3</text>
<text x="172" y="153.1">PF2</text>
<text x="180.6" y="152">22</text>
<text x="180.6" y="154.5">21</text>
<text x="251" y="152">3</text>
<text x="251" y="154.5">4</text>
<text x="256.8" y="150.5">V+</text>
<text x="256.8" y="153.1">C1-</text>
<text x="256.8" y="155.6">C2+</text>
<text x="265.5" y="153.1">T1OUT</text>
<text x="267.6" y="155.6">R1IN</text>
<text x="267.8" y="150.5">GND</text>
<text x="277.1" y="152">14</text>
<text x="277.1" y="154.5">13</text>
<text x="346.9" y="152">2</text>
<text x="346.9" y="154.5">3</text>
<text x="149.4" y="157.1">5</text>
<text x="149.4" y="159.6">6</text>
<text x="155.2" y="158.2">PA7</text>
<text x="155.2" y="160.7">PC0</text>
<text x="162.4" y="158.2">PF0_(TOSC1)</text>
<text x="168.9" y="160.7">GND_1</text>
<text x="180.6" y="157.1">20</text>
<text x="180.6" y="159.6">19</text>
<text x="251" y="157.1">5</text>
<text x="251" y="159.6">6</text>
<text x="256.8" y="158.2">C2-</text>
<text x="256.8" y="160.7">V-</text>
<text x="265.3" y="158.2">R1OUT</text>
<text x="267.8" y="160.7">T1IN</text>
<text x="277.1" y="157.1">12</text>
<text x="277.1" y="159.6">11</text>
<text x="346.9" y="157.1">4</text>
<text x="149.4" y="162.1">7</text>
<text x="149.4" y="164.6">8</text>
<text x="155.2" y="163.2">PC1</text>
<text x="155.2" y="165.8">PC2</text>
<text x="170.3" y="163.2">AVDD</text>
<text x="171.8" y="165.8">PD7</text>
<text x="180.6" y="162.1">18</text>
<text x="180.6" y="164.6">17</text>
<text x="251" y="162.1">7</text>
<text x="251" y="164.6">8</text>
<text x="256.8" y="163.2">T2OUT</text>
<text x="256.8" y="165.8">R2IN</text>
<text x="265.3" y="165.8">R2OUT</text>
<text x="267.8" y="163.2">T2IN</text>
<text x="277.1" y="162.1">10</text>
<text x="277.1" y="164.6">9</text>
<text x="156.2" y="172.8" transform="rotate(-90 156.2 172.8)">PC3</text>
<text x="158.7" y="172.8" transform="rotate(-90 158.7 172.8)">PD0</text>
<text x="161.3" y="172.8" transform="rotate(-90 161.3 172.8)">PD1</text>
<text x="163.8" y="172.8" transform="rotate(-90 163.8 172.8)">PD2</text>
<text x="166.4" y="172.8" transform="rotate(-90 166.4 172.8)">PD3</text>
<text x="168.9" y="172.8" transform="rotate(-90 168.9 172.8)">PD4</text>
<text x="171.4" y="172.8" transform="rotate(-90 171.4 172.8)">PD5</text>
<text x="174" y="172.8" transform="rotate(-90 174 172.8)">PD6</text>
<text x="155.1" y="178.7" transform="rotate(-90 155.1 178.7)">9</text>
<text x="157.6" y="179.9" transform="rotate(-90 157.6 179.9)">10</text>
<text x="160.1" y="179.7" transform="rotate(-90 160.1 179.7)">11</text>
<text x="162.7" y="179.9" transform="rotate(-90 162.7 179.9)">12</text>
<text x="165.2" y="179.9" transform="rotate(-90 165.2 179.9)">13</text>
<text x="167.8" y="179.9" transform="rotate(-90 167.8 179.9)">14</text>
<text x="170.3" y="179.9" transform="rotate(-90 170.3 179.9)">15</text>
<text x="172.8" y="179.9" transform="rotate(-90 172.8 179.9)">16</text>
<text x="346.9" y="190">1</text>
<text x="230.6" y="195.1">1</text>
<text x="230.6" y="197.7">2</text>
<text x="236.5" y="196.2">RO</text>
<text x="245.2" y="196.2">VCC</text>
<text x="254.3" y="195.1">16</text>
<text x="254.3" y="197.7">15</text>
<text x="346.9" y="192.6">2</text>
<text x="346.9" y="195.1">3</text>
<text x="346.9" y="197.7">4</text>
<text x="230.6" y="200.2">3</text>
<text x="230.6" y="202.7">4</text>
<text x="236.5" y="198.8">RE</text>
<text x="236.5" y="201.3">DE</text>
<text x="236.5" y="203.8">DI</text>
<text x="248.2" y="198.8">A</text>
<text x="248.2" y="201.3">B</text>
<text x="248.3" y="203.8">Z</text>
<text x="254.3" y="200.2">14</text>
<text x="254.3" y="202.7">13</text>
<text x="346.9" y="200.2">5</text>
<text x="346.9" y="202.7">6</text>
<text x="156.4" y="207.8">4</text>
<text x="156.4" y="205.3">6</text>
<text x="163.4" y="207.8">3</text>
<text x="163.4" y="205.3">5</text>
<text x="230.6" y="205.3">5</text>
<text x="230.6" y="207.8">6</text>
<text x="236.5" y="206.4">TE</text>
<text x="236.5" y="208.9">GND</text>
<text x="244.2" y="208.9">NC_5</text>
<text x="248.2" y="206.4">Y</text>
<text x="254.3" y="205.3">12</text>
<text x="254.3" y="207.8">11</text>
<text x="156.4" y="210.4">2</text>
<text x="163.4" y="210.4">1</text>
<text x="230.6" y="210.4">7</text>
<text x="230.6" y="212.9">8</text>
<text x="236.5" y="211.5">NC_1</text>
<text x="236.5" y="214">NC_2</text>
<text x="244.2" y="211.5">NC_4</text>
<text x="244.2" y="214">NC_3</text>
<text x="254.3" y="210.4">10</text>
<text x="254.3" y="212.9">9</text>
<text x="269.4" y="212.9" transform="rotate(-90 269.4 212.9)">2</text>
<text x="271.9" y="212.9" transform="rotate(-90 271.9 212.9)">1</text>
<text x="294.7" y="212.9" transform="rotate(-90 294.7 212.9)">2</text>
<text x="297.3" y="212.9" transform="rotate(-90 297.3 212.9)">1</text>
</g>
<g font-size="2" fill="#808080">
<text x="202.9" y="81.3" transform="rotate(-90 202.9 81.3)">C2</text>
<text x="211.3" y="83.1" transform="rotate(-90 211.3 83.1)">100nF</text>
<text x="223.1" y="147.3" transform="rotate(-90 223.1 147.3)">C4</text>
<text x="231.6" y="149.1" transform="rotate(-90 231.6 149.1)">100nF</text>
<text x="233.3" y="144.8" transform="rotate(-90 233.3 144.8)">C6</text>
<text x="241.8" y="146.6" transform="rotate(-90 241.8 146.6)">100nF</text>
<text x="299.3" y="147.3" transform="rotate(-90 299.3 147.3)">C8</text>
<text x="307.8" y="149.1" transform="rotate(-90 307.8 149.1)">100nF</text>
<text x="223.1" y="160" transform="rotate(-90 223.1 160)">C3</text>
<text x="231.6" y="161.8" transform="rotate(-90 231.6 161.8)">100nF</text>
<text x="210.5" y="170.2" transform="rotate(-90 210.5 170.2)">C1</text>
<text x="218.9" y="172" transform="rotate(-90 218.9 172)">100nF</text>
<text x="240.9" y="170.2" transform="rotate(-90 240.9 170.2)">C5</text>
<text x="246.8" y="172" transform="rotate(-90 246.8 172)">100nF</text>
<text x="258.7" y="190.5" transform="rotate(-90 258.7 190.5)">C7</text>
<text x="267.2" y="192.3" transform="rotate(-90 267.2 192.3)">100nF</text>
</g>
<g font-size="1.4" fill="#808080">
<text x="90.9" y="105.2" transform="rotate(-90 90.9 105.2)">J4-SLAVE</text>
<text x="88.9" y="108.1" transform="rotate(-90 88.9 108.1)">690367291276</text>
<text x="57.1" y="119.8">691382010002</text>
<text x="61.7" y="118">J7-VCC</text>
<text x="74.9" y="119.8">691382010002</text>
<text x="78.4" y="118">J8-LIDAR</text>
<text x="348.9" y="114" transform="rotate(-90 348.9 114)">691382010004</text>
<text x="350.8" y="114.3" transform="rotate(-90 350.8 114.3)">J11-TXRX</text>
<text x="300.1" y="129.3">RX</text>
<text x="300.4" y="127.5">61300311121</text>
<text x="348.9" y="147" transform="rotate(-90 348.9 147)">691382010004</text>
<text x="350.8" y="147.3" transform="rotate(-90 350.8 147.3)">J6-RS232</text>
<text x="348.9" y="187.6" transform="rotate(-90 348.9 187.6)">691382010006</text>
<text x="350.8" y="188" transform="rotate(-90 350.8 188)">J5-RS422</text>
<text x="269.6" y="220.7">RS422_HD</text>
<text x="270" y="218.9">61300211121</text>
<text x="292.5" y="220.7">RS422-HD</text>
<text x="292.8" y="218.9">61300211121</text>
<text x="160.1" y="225.5" transform="rotate(-90 160.1 225.5)">J10-PROGRAMM</text>
<text x="162.4" y="223" transform="rotate(-90 162.4 223)">61300621121</text>
</g>
</svg>
